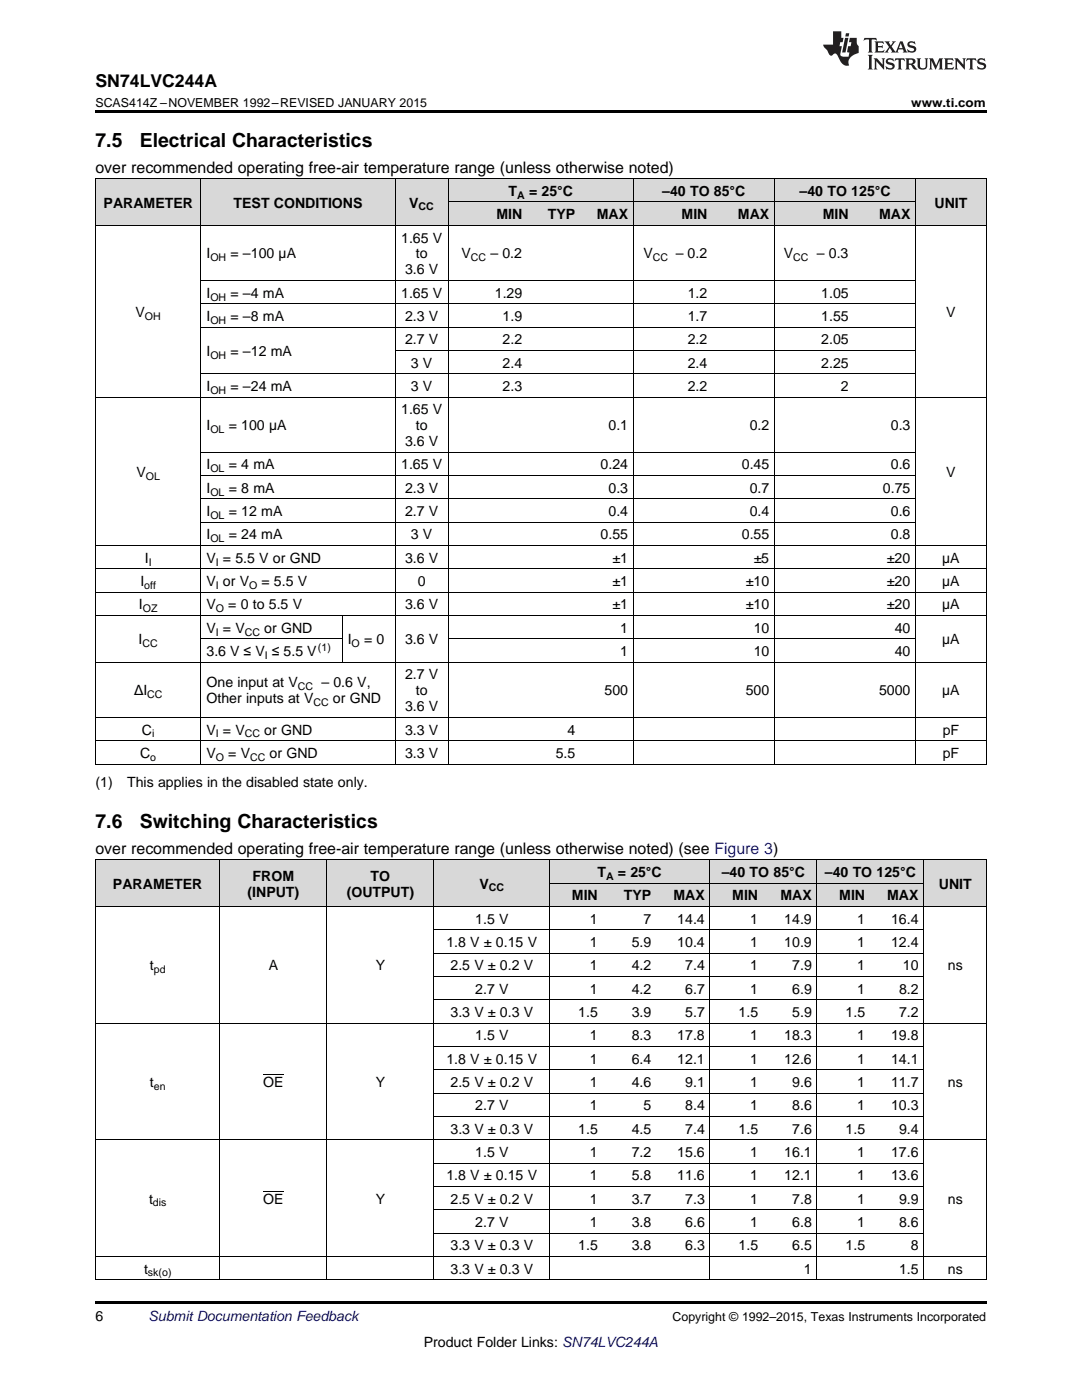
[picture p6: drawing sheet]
<svg xmlns="http://www.w3.org/2000/svg" width="216mm" height="279mm" viewBox="0 0 216 279" stroke-linecap="round" stroke-linejoin="round" font-family="sans-serif">
<g fill="#d8d8d8">
<path d="M19 171.6h24.9v9.3h-24.9z"/>
<path d="M43.9 171.6h21.4v9.3h-21.4z"/>
<path d="M65.3 171.6h21.3v9.3h-21.3z"/>
<path d="M86.6 171.6h23.1v9.3h-23.1z"/>
<path d="M109.7 176.3h10.7v4.6h-10.7z"/>
<path d="M120.4 176.3h10.7v4.6h-10.7z"/>
<path d="M131.1 176.3h10.6v4.6h-10.6z"/>
<path d="M141.7 176.3h10.7v4.6h-10.7z"/>
<path d="M152.4 176.3h10.7v4.6h-10.7z"/>
<path d="M163.1 176.3h10.6v4.6h-10.6z"/>
<path d="M173.7 176.3h10.7v4.6h-10.7z"/>
<path d="M184.4 171.6h12.4v9.3h-12.4z"/>
<path d="M109.7 171.6h10.7v4.7h-10.7z"/>
<path d="M120.4 171.6h10.7v4.7h-10.7z"/>
<path d="M131.1 171.6h10.6v4.7h-10.6z"/>
<path d="M141.7 171.6h10.7v4.7h-10.7z"/>
<path d="M152.4 171.6h10.7v4.7h-10.7z"/>
<path d="M163.1 171.6h10.6v4.7h-10.6z"/>
<path d="M173.7 171.6h10.7v4.7h-10.7z"/>
<path d="M19 35.7h21.1v9.3h-21.1z"/>
<path d="M40.1 35.7h28.2v9.3h-28.2z"/>
<path d="M68.3 35.7h10.6v9.3h-10.6z"/>
<path d="M78.9 35.7h10.6v9.3h-10.6z"/>
<path d="M89.5 40.4h15.8v4.6h-15.8z"/>
<path d="M105.3 40.4h10.6v4.6h-10.6z"/>
<path d="M115.9 40.4h10.5v4.6h-10.5z"/>
<path d="M126.4 40.4h15.9v4.6h-15.9z"/>
<path d="M142.3 40.4h12.3v4.6h-12.3z"/>
<path d="M154.6 40.4h15.8v4.6h-15.8z"/>
<path d="M170.4 40.4h12.3v4.6h-12.3z"/>
<path d="M182.7 35.7h14.1v9.3h-14.1z"/>
<path d="M89.5 35.7h15.8v4.7h-15.8z"/>
<path d="M105.3 35.7h10.6v4.7h-10.6z"/>
<path d="M115.9 35.7h10.5v4.7h-10.5z"/>
<path d="M126.4 35.7h15.9v4.7h-15.9z"/>
<path d="M142.3 35.7h12.3v4.7h-12.3z"/>
<path d="M154.6 35.7h15.8v4.7h-15.8z"/>
<path d="M170.4 35.7h12.3v4.7h-12.3z"/>
</g>
<g fill="#000">
<path d="M19 22h177.8v.5h-177.8zM19 152.5h.2zM68.2 152.5h.1zM78.8 152.5h.1zM89.4 152.5h.1zM105.2 152.5h.1zM115.7 152.5h.2zM126.3 152.5h.1zM142.2 152.5h.1zM154.5 152.5h.1zM170.3 152.5h.1zM182.6 152.5h.1z"/>
<path d="M196.7 152.5h.1zM19 255.4h.2zM65.2 255.4h.1zM86.5 255.4h.1zM109.6 255.4h.1zM120.3 255.4h.1zM131 255.4h.1zM141.6 255.4h.1zM152.3 255.4h.1zM162.9 255.4h.2zM173.6 255.4h.1zM184.3 255.4h.1z"/>
<path d="M196.7 255.4h.1zM19 259.7h177.8v.5h-177.8z"/>
</g>
<g fill="none" stroke="#000" stroke-width=".2">
<path d="M19 35.6h177.8M19.1 35.7v116.8M40.1 35.7v116.8M78.8 35.7v116.8M89.4 35.7v116.8M126.3 35.7v116.8M154.5 35.7v116.8M182.7 35.7v116.8M196.8 35.7v116.8M19 45h177.8M40.1 56h142.6M89.5 40.3h93.2"/>
<path d="M19 79.3h177.8M40.1 74.6h142.6M40.1 65.3h142.6M40.1 60.6h142.6M78.9 69.9h103.8M40.1 99.6h142.6M40.1 94.9h142.6M40.1 90.3h142.6M19 118.2h177.8M19 113.5h177.8M19 108.9h177.8M40.1 104.2h142.6"/>
<path d="M19 132.2h177.8M19 122.9h177.8M40.1 127.5h28.2M68.3 122.9v9.3M89.5 127.5h93.2M19 152.5h177.8M19 147.8h177.8M19 143.2h177.8M19 171.6h177.8M19.1 171.6v83.8M43.9 171.6v83.8M65.2 171.6v83.8"/>
<path d="M86.6 171.6v83.8M109.7 171.6v83.8M109.7 176.2h74.7M141.7 171.6v83.8M163 171.6v83.8M184.3 171.6v83.8M196.8 171.6v83.8M19 180.9h177.8M86.6 199.5h97.8M86.6 194.9h97.8M86.6 190.2h97.8M86.6 185.5h97.8"/>
<path d="M19 204.2h177.8M86.6 218.1h97.8M86.6 213.5h97.8M86.6 208.8h97.8M19 227.5h177.8M86.6 236.8h97.8M86.6 232.1h97.8M86.6 222.8h97.8M19 255.4h177.8M19 250.7h177.8M86.6 246.1h97.8M86.6 241.4h97.8"/>
</g>
<g fill="#231f20">
<path d="M172.5 7.6l-.1 .5 .4-.2h.6v.1v2.1l-.2 .4h.9l-.2-.4v-2.1l.1-.1h.5l.5 .2-.2-.5zM174.5 8.3l.2 .3v1.5l-.2 .4h1.8l.2-.6a1.04 1.04 0 0 1-1.3 .2v-.7h.6l.3 .2v-.6l-.3 .2h-.6v-.6l.8-.1 .4 .3-.2-.5zM176.5 8.3l.9 1.1-.9 1.1h.8l-.2-.2 .4-.7 .5 .7-.2 .2h1.5l-.2-.2 .2-.4h.9l.1 .4-.2 .2h1l-.3-.3-.7-1.9h-.5l-.9 2-.8-1 .9-1h-.8l.1 .3-.4 .5-.3-.6 .1-.2zM179.7 8.6l.4 1h-.7zM181.3 8.4a.63 .63 0 0 0-.2 .7 .63 .63 0 0 0 .6 .4l.6 .2 .1 .2a.75 .75 0 0 1-.7 .4 .75 .75 0 0 1-.6-.5l.1 .7 .1-.1a1.11 1.11 0 0 0 1.5-.6 1.13 1.13 0 0 0-1.2-.8l-.1-.4a1.04 1.04 0 0 1 1.2 .2l-.2-.5-.2 .1-.4-.2zM173.2 10.9l.2 .4v2.2l-.2 .4h1l-.3-.4v-2.2l.3-.4zM174.3 11.6l.3 .4v1.5l-.3 .4h.8l-.2-.4v-1.3l1.5 1.7v-1.9l.2-.4h-.7l.2 .4v.9l-1.1-1.3zM177 11.8a.62 .62 0 0 0-.2 .7 .62 .62 0 0 0 .6 .4l.6 .1 .1 .3a.76 .76 0 0 1-.7 .3 .76 .76 0 0 1-.7-.4l.2 .7 .1-.1a1.11 1.11 0 0 0 1.5-.6 1.13 1.13 0 0 0-1.2-.8l-.1-.4a1.04 1.04 0 0 1 1.2 .2l-.2-.6-.2 .1-.5-.1zM178.7 11.6l-.2 .6a.61 .61 0 0 1 .8-.3v1.6l-.2 .4h.9l-.2-.4v-1.6a.63 .63 0 0 1 .7 .3l-.1-.6zM180.6 11.6l.3 .4v1.5l-.3 .4h1l-.2-.2-.1-.8 .6 .2a.76 .76 0 0 0 1.2 .7l-1-1a.58 .58 0 0 0 .6-.5 .58 .58 0 0 0-.5-.6zM181.4 11.9h.1a.45 .45 0 0 1 .5 .1 .45 .45 0 0 1 .1 .5l-.8 .2zM182.9 11.6l.2 .2a2.17 2.17 0 0 0 .3 1.9 .99 .99 0 0 0 1.6-.6v-1.1l.2-.4h-.7l.2 .2a1.92 1.92 0 0 1-.2 1.8 .6 .6 0 0 1-.9-.5v-1.1l.2-.4zM185.4 11.6l.2 .4v1.5l-.2 .4h.7l-.2-.4v-1.4l.8 1.8 .8-1.8v1.4l-.2 .4h.9l-.2-.4v-1.5l.2-.4h-.8l-.6 1.5-.6-1.5zM188.4 11.6l.2 .4v1.5l-.2 .4h1.8l.1-.6a1.04 1.04 0 0 1-1.2 .1v-.6h.5l.4 .2v-.6l-.4 .2h-.5v-.7h.8l.3 .3-.1-.6zM190.5 11.6l.2 .4v1.5l-.2 .4h.7l-.2-.4v-1.3l1.5 1.7v-1.9l.2-.4h-.7l.2 .4v.9l-1.1-1.3zM192.9 11.6l-.1 .6a.61 .61 0 0 1 .7-.3l.1 1.6-.3 .4h1l-.3-.4 .1-1.6a.63 .63 0 0 1 .7 .3l-.1-.6zM195.2 11.8a.62 .62 0 0 0-.2 .7 .62 .62 0 0 0 .6 .4l.6 .1 .1 .3a.76 .76 0 0 1-.7 .3 .76 .76 0 0 1-.6-.4l.1 .7 .1-.1a1.11 1.11 0 0 0 1.6-.6 1.13 1.13 0 0 0-1.3-.8l-.1-.4a1.04 1.04 0 0 1 1.2 .2l-.1-.6-.2 .1-.5-.1z"/>
<path d="M166.2 6.3v2.6h-1.9v.4l.8 .9a.91 .91 0 0 0 1 .8 .56 .56 0 0 1 .5-.3 .56 .56 0 0 1 .5 .3l.4 .8a1.53 1.53 0 0 0 1.9 1.2 1.54 1.54 0 0 1 1-2.1l.9-.3v-1.4a1.52 1.52 0 0 1-.4-1.6h-1.3l-.2 .8h.5l-.2 .8h-.5l-.1 1v.2l.4 .1-.2 .8a1.93 1.93 0 0 1-1.6-.3l.3-1.8h-.5l.2-.8h.4l.2-.8h-.4v-1.3zM168.6 7.6l-.6 2.9h.7l.6-2.9zM168.8 6.6l-.1 .7h.6l.2-.7z"/>
</g>
<path d="M52.5 214.4h4.1M52.5 237.7h4.1" fill="none" stroke="#000" stroke-width=".2"/>
<g font-size="3.9">
<text x="19" y="29.3">7.5</text>
<text x="27.9" y="29.3">Electrical Characteristics</text>
<text x="19" y="165.2">7.6</text>
<text x="27.9" y="165.2">Switching Characteristics</text>
</g>
<text font-size="3.5" x="19" y="17.3">SN74LVC244A</text>
<g font-size="3.2">
<text x="19" y="34.4">over recommended operating free-air temperature range (unless otherwise noted)</text>
<text x="19" y="170.4">over recommended operating free-air temperature range (unless otherwise noted) (see Figure 3)</text>
</g>
<g font-size="2.8">
<text x="20.7" y="41.4">PARAMETER</text>
<text x="46.6" y="41.4">TEST CONDITIONS</text>
<text x="81.7" y="41.4">V</text>
<text x="101.5" y="39.1">T</text>
<text x="105.6" y="39.1">= 25°C</text>
<text x="132.2" y="39.1">–40 TO</text>
<text x="142.5" y="39.1">85°C</text>
<text x="159.6" y="39.1">–40 TO 125°C</text>
<text x="186.5" y="41.4">UNIT</text>
<text x="99.1" y="43.7">MIN</text>
<text x="109.3" y="43.7">TYP</text>
<text x="119.1" y="43.7">MAX</text>
<text x="136" y="43.7">MIN</text>
<text x="147.2" y="43.7">MAX</text>
<text x="164.2" y="43.7">MIN</text>
<text x="175.4" y="43.7">MAX</text>
<text x="41.2" y="51.6">I</text>
<text x="46" y="51.6">= –100 µA</text>
<text x="80" y="48.4">1.65 V</text>
<text x="83" y="51.6">to</text>
<text x="92.1" y="51.6">V</text>
<text x="97.9" y="51.6">– 0.2</text>
<text x="128.4" y="51.6">V</text>
<text x="134.9" y="51.6">– 0.2</text>
<text x="156.4" y="51.6">V</text>
<text x="163" y="51.6">– 0.3</text>
<text x="41.2" y="59.4">I</text>
<text x="46" y="59.4">= –4 mA</text>
<text x="80" y="59.4">1.65 V</text>
<text x="80.8" y="54.8">3.6 V</text>
<text x="98.7" y="59.4">1.29</text>
<text x="137.2" y="59.4">1.2</text>
<text x="163.9" y="59.4">1.05</text>
<text x="27.1" y="63.2">V</text>
<text x="41.2" y="64.1">I</text>
<text x="46" y="64.1">= –8 mA</text>
<text x="80.8" y="64.1">2.3 V</text>
<text x="100.3" y="64.1">1.9</text>
<text x="137.2" y="64.1">1.7</text>
<text x="163.9" y="64.1">1.55</text>
<text x="188.8" y="63.2">V</text>
<text x="41.2" y="71">I</text>
<text x="46" y="71">= –12 mA</text>
<text x="80.8" y="68.7">2.7 V</text>
<text x="100.3" y="68.7">2.2</text>
<text x="137.2" y="68.7">2.2</text>
<text x="163.9" y="68.7">2.05</text>
<text x="82" y="73.4">3 V</text>
<text x="100.3" y="73.4">2.4</text>
<text x="137.2" y="73.4">2.4</text>
<text x="163.9" y="73.4">2.25</text>
<text x="41.2" y="78">I</text>
<text x="46" y="78">= –24 mA</text>
<text x="80" y="82.7">1.65 V</text>
<text x="82" y="78">3 V</text>
<text x="100.3" y="78">2.3</text>
<text x="137.2" y="78">2.2</text>
<text x="167.8" y="78">2</text>
<text x="41.2" y="85.9">I</text>
<text x="45.6" y="85.9">= 100 µA</text>
<text x="80.8" y="89">3.6 V</text>
<text x="83" y="85.9">to</text>
<text x="121.4" y="85.9">0.1</text>
<text x="149.6" y="85.9">0.2</text>
<text x="177.8" y="85.9">0.3</text>
<text x="27.2" y="95.2">V</text>
<text x="41.2" y="93.7">I</text>
<text x="45.6" y="93.7">= 4 mA</text>
<text x="80" y="93.7">1.65 V</text>
<text x="119.8" y="93.7">0.24</text>
<text x="148" y="93.7">0.45</text>
<text x="177.8" y="93.7">0.6</text>
<text x="188.8" y="95.2">V</text>
<text x="41.2" y="98.4">I</text>
<text x="45.6" y="98.4">= 8 mA</text>
<text x="80.8" y="98.4">2.3 V</text>
<text x="121.4" y="98.4">0.3</text>
<text x="149.6" y="98.4">0.7</text>
<text x="176.2" y="98.4">0.75</text>
<text x="41.2" y="103">I</text>
<text x="41.2" y="107.7">I</text>
<text x="45.6" y="103">= 12 mA</text>
<text x="45.6" y="107.7">= 24 mA</text>
<text x="80.8" y="103">2.7 V</text>
<text x="82" y="107.7">3 V</text>
<text x="119.8" y="107.7">0.55</text>
<text x="121.4" y="103">0.4</text>
<text x="148" y="107.7">0.55</text>
<text x="149.6" y="103">0.4</text>
<text x="177.8" y="103">0.6</text>
<text x="177.8" y="107.7">0.8</text>
<text x="28.9" y="112.3">I</text>
<text x="41.2" y="112.3">V = 5.5 V or GND</text>
<text x="80.8" y="112.3">3.6 V</text>
<text x="122.2" y="112.3">±1</text>
<text x="150.4" y="112.3">±5</text>
<text x="177" y="112.3">±20</text>
<text x="188" y="112.3">µA</text>
<text x="28" y="117">I</text>
<text x="41.2" y="117">V or V</text>
<text x="52.2" y="117">= 5.5 V</text>
<text x="83.4" y="117">0</text>
<text x="122.2" y="117">±1</text>
<text x="148.8" y="117">±10</text>
<text x="177" y="117">±20</text>
<text x="188" y="117">µA</text>
<text x="27.7" y="121.6">I</text>
<text x="41.2" y="121.6">V</text>
<text x="45.5" y="121.6">= 0 to 5.5 V</text>
<text x="80.8" y="121.6">3.6 V</text>
<text x="122.2" y="121.6">±1</text>
<text x="148.8" y="121.6">±10</text>
<text x="177" y="121.6">±20</text>
<text x="188" y="121.6">µA</text>
<text x="27.7" y="128.6">I</text>
<text x="41.2" y="126.3">V = V</text>
<text x="41.2" y="131">3.6 V ≤ V ≤ 5.5 V</text>
<text x="52.7" y="126.3">or GND</text>
<text x="69.4" y="128.6">I</text>
<text x="72.6" y="128.6">= 0</text>
<text x="80.8" y="128.6">3.6 V</text>
<text x="123.8" y="126.3">1</text>
<text x="123.8" y="131">1</text>
<text x="150.4" y="126.3">10</text>
<text x="150.4" y="131">10</text>
<text x="178.5" y="126.3">40</text>
<text x="178.5" y="131">40</text>
<text x="188" y="128.6">µA</text>
<text x="41.2" y="137.2">One input at V</text>
<text x="64.1" y="137.2">– 0.6 V,</text>
<text x="80.8" y="135.6">2.7 V</text>
<text x="26.7" y="138.8">ΔI</text>
<text x="41.2" y="140.4">Other inputs at V</text>
<text x="66.4" y="140.4">or GND</text>
<text x="80.8" y="142">3.6 V</text>
<text x="83" y="138.8">to</text>
<text x="120.6" y="138.8">500</text>
<text x="148.8" y="138.8">500</text>
<text x="175.4" y="138.8">5000</text>
<text x="188" y="138.8">µA</text>
<text x="28.3" y="146.6">C</text>
<text x="41.2" y="146.6">V = V</text>
<text x="52.7" y="146.6">or GND</text>
<text x="80.8" y="146.6">3.3 V</text>
<text x="113.2" y="146.6">4</text>
<text x="188.1" y="146.6">pF</text>
<text x="28" y="151.3">C</text>
<text x="41.2" y="151.3">V</text>
<text x="45.5" y="151.3">= V</text>
<text x="53.8" y="151.3">or GND</text>
<text x="80.8" y="151.3">3.3 V</text>
<text x="110.9" y="151.3">5.5</text>
<text x="188.1" y="151.3">pF</text>
<text x="19" y="157.1">(1)</text>
<text x="25.4" y="157.1">This applies in the disabled state only.</text>
<text x="22.5" y="177.3">PARAMETER</text>
<text x="49.4" y="178.9">(INPUT)</text>
<text x="50.4" y="175.8">FROM</text>
<text x="69.2" y="178.9">(OUTPUT)</text>
<text x="73.9" y="175.8">TO</text>
<text x="95.7" y="177.3">V</text>
<text x="114.1" y="179.7">MIN</text>
<text x="119.2" y="175">T</text>
<text x="123.3" y="175">= 25°C</text>
<text x="124.5" y="179.7">TYP</text>
<text x="134.4" y="179.7">MAX</text>
<text x="144" y="175">–40 TO 85°C</text>
<text x="146.1" y="179.7">MIN</text>
<text x="155.7" y="179.7">MAX</text>
<text x="164.6" y="175">–40 TO</text>
<text x="167.5" y="179.7">MIN</text>
<text x="174.9" y="175">125°C</text>
<text x="177" y="179.7">MAX</text>
<text x="187.3" y="177.3">UNIT</text>
<text x="94.8" y="184.3">1.5 V</text>
<text x="117.7" y="184.3">1</text>
<text x="128.4" y="184.3">7</text>
<text x="135.1" y="184.3">14.4</text>
<text x="149.7" y="184.3">1</text>
<text x="156.5" y="184.3">14.9</text>
<text x="171.1" y="184.3">1</text>
<text x="177.8" y="184.3">16.4</text>
<text x="89.1" y="189">1.8 V ± 0.15 V</text>
<text x="117.7" y="189">1</text>
<text x="126" y="189">5.9</text>
<text x="135.1" y="189">10.4</text>
<text x="149.7" y="189">1</text>
<text x="156.5" y="189">10.9</text>
<text x="171.1" y="189">1</text>
<text x="177.8" y="189">12.4</text>
<text x="29.9" y="193.6">t</text>
<text x="53.6" y="193.6">A</text>
<text x="75" y="193.6">Y</text>
<text x="89.9" y="193.6">2.5 V ± 0.2 V</text>
<text x="117.7" y="193.6">1</text>
<text x="126" y="193.6">4.2</text>
<text x="136.7" y="193.6">7.4</text>
<text x="149.7" y="193.6">1</text>
<text x="158.1" y="193.6">7.9</text>
<text x="171.1" y="193.6">1</text>
<text x="180.2" y="193.6">10</text>
<text x="189.1" y="193.6">ns</text>
<text x="89.9" y="203">3.3 V ± 0.3 V</text>
<text x="94.8" y="198.3">2.7 V</text>
<text x="115.4" y="203">1.5</text>
<text x="117.7" y="198.3">1</text>
<text x="126" y="198.3">4.2</text>
<text x="126" y="203">3.9</text>
<text x="136.7" y="198.3">6.7</text>
<text x="136.7" y="203">5.7</text>
<text x="147.4" y="203">1.5</text>
<text x="149.7" y="198.3">1</text>
<text x="158.1" y="198.3">6.9</text>
<text x="158.1" y="203">5.9</text>
<text x="168.7" y="203">1.5</text>
<text x="171.1" y="198.3">1</text>
<text x="179.4" y="198.3">8.2</text>
<text x="179.4" y="203">7.2</text>
<text x="94.8" y="207.6">1.5 V</text>
<text x="117.7" y="207.6">1</text>
<text x="126" y="207.6">8.3</text>
<text x="135.1" y="207.6">17.8</text>
<text x="149.7" y="207.6">1</text>
<text x="156.5" y="207.6">18.3</text>
<text x="171.1" y="207.6">1</text>
<text x="177.8" y="207.6">19.8</text>
<text x="89.1" y="212.3">1.8 V ± 0.15 V</text>
<text x="117.7" y="212.3">1</text>
<text x="126" y="212.3">6.4</text>
<text x="135.1" y="212.3">12.1</text>
<text x="149.7" y="212.3">1</text>
<text x="156.5" y="212.3">12.6</text>
<text x="171.1" y="212.3">1</text>
<text x="177.8" y="212.3">14.1</text>
<text x="29.9" y="216.9">t</text>
<text x="52.5" y="216.9">OE</text>
<text x="75" y="216.9">Y</text>
<text x="89.9" y="216.9">2.5 V ± 0.2 V</text>
<text x="94.8" y="221.6">2.7 V</text>
<text x="117.7" y="216.9">1</text>
<text x="117.7" y="221.6">1</text>
<text x="126" y="216.9">4.6</text>
<text x="128.4" y="221.6">5</text>
<text x="136.7" y="216.9">9.1</text>
<text x="136.7" y="221.6">8.4</text>
<text x="149.7" y="216.9">1</text>
<text x="149.7" y="221.6">1</text>
<text x="158.1" y="216.9">9.6</text>
<text x="158.1" y="221.6">8.6</text>
<text x="171.1" y="216.9">1</text>
<text x="171.1" y="221.6">1</text>
<text x="177.8" y="216.9">11.7</text>
<text x="177.8" y="221.6">10.3</text>
<text x="189.1" y="216.9">ns</text>
<text x="89.9" y="226.2">3.3 V ± 0.3 V</text>
<text x="115.4" y="226.2">1.5</text>
<text x="126" y="226.2">4.5</text>
<text x="136.7" y="226.2">7.4</text>
<text x="147.4" y="226.2">1.5</text>
<text x="158.1" y="226.2">7.6</text>
<text x="168.7" y="226.2">1.5</text>
<text x="179.4" y="226.2">9.4</text>
<text x="94.8" y="230.9">1.5 V</text>
<text x="117.7" y="230.9">1</text>
<text x="126" y="230.9">7.2</text>
<text x="135.1" y="230.9">15.6</text>
<text x="149.7" y="230.9">1</text>
<text x="156.5" y="230.9">16.1</text>
<text x="171.1" y="230.9">1</text>
<text x="177.8" y="230.9">17.6</text>
<text x="89.1" y="235.5">1.8 V ± 0.15 V</text>
<text x="117.7" y="235.5">1</text>
<text x="126" y="235.5">5.8</text>
<text x="135.1" y="235.5">11.6</text>
<text x="149.7" y="235.5">1</text>
<text x="156.5" y="235.5">12.1</text>
<text x="171.1" y="235.5">1</text>
<text x="177.8" y="235.5">13.6</text>
<text x="29.7" y="240.2">t</text>
<text x="52.5" y="240.2">OE</text>
<text x="75" y="240.2">Y</text>
<text x="89.9" y="240.2">2.5 V ± 0.2 V</text>
<text x="94.8" y="244.9">2.7 V</text>
<text x="117.7" y="240.2">1</text>
<text x="117.7" y="244.9">1</text>
<text x="126" y="240.2">3.7</text>
<text x="126" y="244.9">3.8</text>
<text x="136.7" y="240.2">7.3</text>
<text x="136.7" y="244.9">6.6</text>
<text x="149.7" y="240.2">1</text>
<text x="149.7" y="244.9">1</text>
<text x="158.1" y="240.2">7.8</text>
<text x="158.1" y="244.9">6.8</text>
<text x="171.1" y="240.2">1</text>
<text x="171.1" y="244.9">1</text>
<text x="179.4" y="240.2">9.9</text>
<text x="179.4" y="244.9">8.6</text>
<text x="189.1" y="240.2">ns</text>
<text x="89.9" y="249.5">3.3 V ± 0.3 V</text>
<text x="115.4" y="249.5">1.5</text>
<text x="126" y="249.5">3.8</text>
<text x="136.7" y="249.5">6.3</text>
<text x="147.4" y="249.5">1.5</text>
<text x="158.1" y="249.5">6.5</text>
<text x="168.7" y="249.5">1.5</text>
<text x="181.7" y="249.5">8</text>
<text x="28.8" y="254.2">t</text>
<text x="89.9" y="254.2">3.3 V ± 0.3 V</text>
<text x="160.4" y="254.2">1</text>
<text x="179.4" y="254.2">1.5</text>
<text x="189.1" y="254.2">ns</text>
<text x="19" y="263.6">6</text>
<text x="84.6" y="268.9">Product Folder Links: SN74LVC244A</text>
</g>
<text font-size="2.8" fill="#0000c8" x="29.6" y="263.6">Submit Documentation Feedback</text>
<g font-size="2.5">
<text x="19" y="21.4">SCAS414Z –NOVEMBER 1992–REVISED JANUARY 2015</text>
<text x="181.8" y="21.4">www.ti.com</text>
<text x="134.2" y="263.6">Copyright © 1992–2015, Texas Instruments Incorporated</text>
</g>
<g font-size="2.1">
<text x="83.5" y="42">CC</text>
<text x="103.2" y="39.7">A</text>
<text x="42" y="52.1">OH</text>
<text x="94" y="52.1">CC</text>
<text x="130.3" y="52.1">CC</text>
<text x="158.3" y="52.1">CC</text>
<text x="42" y="60">OH</text>
<text x="28.9" y="63.8">OH</text>
<text x="42" y="64.6">OH</text>
<text x="42" y="71.6">OH</text>
<text x="42" y="78.6">OH</text>
<text x="42" y="86.4">OL</text>
<text x="29.1" y="95.7">OL</text>
<text x="42" y="94.3">OL</text>
<text x="42" y="98.9">OL</text>
<text x="42" y="103.6">OL</text>
<text x="29.7" y="112.9">I</text>
<text x="42" y="108.2">OL</text>
<text x="43.1" y="112.9">I</text>
<text x="28.8" y="117.5">off</text>
<text x="43.1" y="117.5">I</text>
<text x="49.7" y="117.5">O</text>
<text x="28.5" y="122.2">OZ</text>
<text x="43.1" y="122.2">O</text>
<text x="28.4" y="129.2">CC</text>
<text x="43.1" y="126.9">I</text>
<text x="48.9" y="126.9">CC</text>
<text x="52.8" y="131.5">I</text>
<text x="63.4" y="129.8">(1)</text>
<text x="70.2" y="129.2">O</text>
<text x="59.4" y="137.8">CC</text>
<text x="29.4" y="139.3">CC</text>
<text x="62.5" y="140.9">CC</text>
<text x="30.3" y="147.2">i</text>
<text x="43.1" y="147.2">I</text>
<text x="48.9" y="147.2">CC</text>
<text x="30" y="151.8">o</text>
<text x="43.1" y="151.8">O</text>
<text x="49.9" y="151.8">CC</text>
<text x="97.5" y="177.9">CC</text>
<text x="120.9" y="175.6">A</text>
<text x="30.7" y="194.2">pd</text>
<text x="30.7" y="217.5">en</text>
<text x="30.5" y="240.8">dis</text>
<text x="29.5" y="254.7">sk(o)</text>
</g>
</svg>
